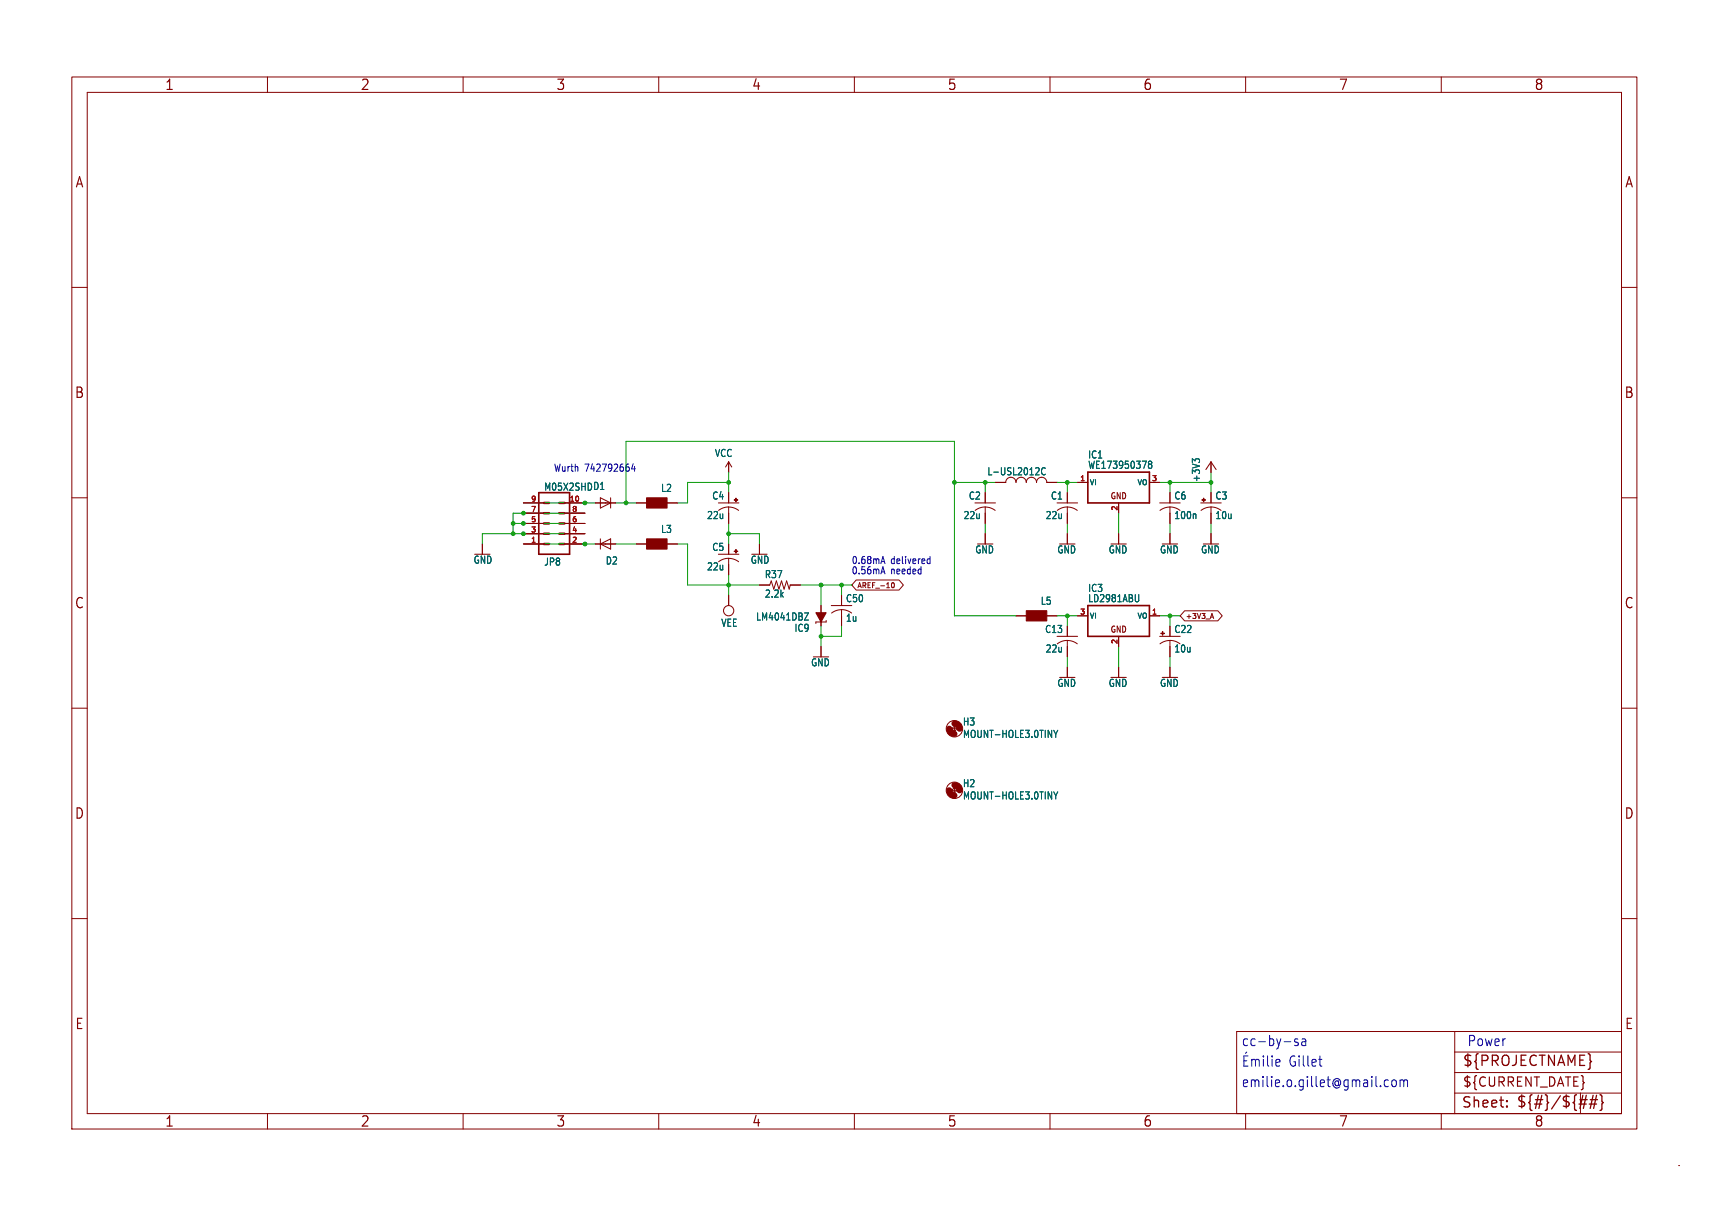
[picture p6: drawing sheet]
<svg xmlns="http://www.w3.org/2000/svg" width="425mm" height="298mm" viewBox="0 0 425 298" stroke-linecap="round" stroke-linejoin="round" font-family="sans-serif">
<g fill="none" stroke="#840000" stroke-width=".25">
<path d="M17.8 19.1h387.3v260.3h-387.3zM66.2 19.1v3.8M114.6 19.1v3.8M163 19.1v3.8M211.5 19.1v3.8M259.9 19.1v3.8M308.3 19.1v3.8M356.7 19.1v3.8M21.6 22.9h379.7v252.7h-379.7zM17.8 71.1h3.8M401.3 71.1h3.8M180.3 114.3v2.5"/>
<path d="M180.3 114.3l.8 1.3M180.3 114.3l-.7 1.3M246.4 119.4h2.5a1.27 1.27 0 0 1 1.3-1.3 1.27 1.27 0 0 1 1.3 1.3 1.27 1.27 0 0 1 1.2-1.3 1.27 1.27 0 0 1 1.3 1.3 1.27 1.27 0 0 1 1.3-1.3 1.27 1.27 0 0 1 1.2 1.3 1.27 1.27 0 0 1 1.3-1.3 1.27 1.27 0 0 1 1.3 1.3h2.5M266.7 119.4h2.5M284.5 119.4h2.5M299.7 114.3v2.5M299.7 114.3l-1.3 1.9M299.7 114.3l1.3 1.9M17.8 123.2h3.8M119.4 134.6v2.6M129.5 124.5h5.1M129.5 134.6h5.1"/>
<path d="M129.5 132.1h5.1M129.5 129.5h5.1M129.5 127h5.1M139.7 124.5h5.1M139.7 134.6h5.1M139.7 132.1h5.1M139.7 129.5h5.1M139.7 127h5.1M147.3 124.5h5.1M147.3 134.6h5.1M148.6 134.6l2.5-1.2v2.5zM148.6 123.2l2.5 1.3-2.5 1.2z"/>
<path d="M148.6 133.4v2.5M151.1 123.2v2.5M157.5 124.5h2.5M157.5 134.6h2.5M165.1 124.5h2.5M165.1 134.6h2.5M177.8 124.5h5.1M177.8 137.2h5.1M180.3 125.5a4.1 4.1 0 0 1 2.5 .8M180.3 125.5a4.1 4.1 0 0 0-2.4 .8M180.3 138.2a4.1 4.1 0 0 1 2.5 .8M180.3 138.2a4.1 4.1 0 0 0-2.4 .8"/>
<path d="M180.3 121.9v2.6M180.3 125.5v4M180.3 134.6v2.6M180.3 138.2v4M188 134.6v2.6M241.3 124.5h5.1M243.8 125.5a4.1 4.1 0 0 1 2.5 .8M243.8 125.5a4.1 4.1 0 0 0-2.4 .8M243.8 121.9v2.6M243.8 125.5v4M243.8 132.1v2.5M261.6 124.5h5.1"/>
<path d="M264.2 125.5a4.1 4.1 0 0 1 2.4 .8M264.2 125.5a4.1 4.1 0 0 0-2.5 .8M264.2 121.9v2.6M264.2 125.5v4M264.2 132.1v2.5M276.9 124.5v2.5M276.9 132.1v2.5M287 124.5h5.1M289.6 125.5a4.1 4.1 0 0 0-2.5 .8M289.6 125.5a4 4 0 0 1 2.4 .8M289.6 121.9v2.6M289.6 125.5v4"/>
<path d="M289.6 132.1v2.5M297.2 124.5h5.1M299.7 125.5a4.1 4.1 0 0 0-2.4 .8M299.7 125.5a4 4 0 0 1 2.5 .8M299.7 121.9v2.6M299.7 125.5v4M299.7 132.1v2.5M401.3 123.2h3.8M180.3 147.3v2.6M188 144.8h2.5l.4-1 .6 2 .7-2 .6 2 .6-2 .7 2 .6-2 .6 2 .3-1h2.5M203.2 149.9v5M204.5 153.5v.4h-2.6v.4"/>
<path d="M205.7 149.9h5.1M208.3 150.9a4.1 4.1 0 0 0-2.5 .8M208.3 150.9a4.1 4.1 0 0 1 2.5 .8M208.3 147.3v2.6M208.3 150.9v4M211.9 143.5h10.6l1.1 1.3-1.1 1.2h-10.6l-1.1-1.2zM220.8 144.3l.1-.1a.6 .6 0 0 1 .5 .6 .6 .6 0 0 1-.6 .6M251.5 152.4h2.5M259.1 152.4h2.5M261.6 157.5h5.1M264.2 158.5a4.1 4.1 0 0 0-2.5 .8M264.2 154.9v2.6"/>
<path d="M266.6 159.3a4.1 4.1 0 0 0-2.4-.8v4.1M266.7 152.4h2.5M276.9 157.5v2.5M284.5 152.4h2.5M287 157.5h5.1M287.1 159.3a4.1 4.1 0 0 1 2.5-.8v4.1M289.6 158.5a4 4 0 0 1 2.4 .8M289.6 154.9v2.6M293.2 151.2h8.2l1.1 1.2-1.1 1.2h-8.2l-1.1-1.2zM300 151.8l.4 1.3M17.8 175.3h3.8M203.2 160v2.6"/>
<path d="M236.2 179.8v1M264.2 165.1v2.5M276.9 165.1v2.5M289.6 165.1v2.5M401.3 175.3h3.8M235.7 195.6h1M235.7 180.3h1M236.2 195.1v1M17.8 227.3h3.8M401.3 227.3h3.8M360 255.3v20.3M401.3 255.3h-95.2v20.3"/>
<path d="M66.2 275.6v3.8M114.6 275.6v3.8M163 275.6v3.8M211.5 275.6v3.8M259.9 275.6v3.8M308.3 275.6v3.8M356.7 275.6v3.8M360 265.4h41.3M360 260.4h41.3M360 270.5h41.3M415.5 288.4h.1"/>
<circle cx="180.3" cy="151.1" r="1.27"/>
<circle cx="236.2" cy="195.6" r="2.03"/>
<circle cx="236.2" cy="180.3" r="2.03"/>
<circle cx="236.2" cy="180.3" r=".51"/>
<circle cx="236.2" cy="195.6" r=".51"/>
</g>
<g fill="#840000" stroke="#840000" stroke-width=".25">
<path d="M181.7 123.7h.9v.1h-.9z"/>
<path d="M182.1 123.3h.1v.9h-.1z"/>
<path d="M181.7 136.4h.9v.1h-.9z"/>
<path d="M182.1 136h.1v.9h-.1z"/>
<path d="M297.5 123.7h.9v.1h-.9z"/>
<path d="M297.8 123.3h.2v.9h-.2z"/>
<path d="M201.9 151.6h2.6l-1.3 2.3z"/>
<path d="M287.3 156.7h.9v.1h-.9z"/>
<path d="M287.7 156.3h.1v.9h-.1z"/>
<path d="M254 151.1h5.1v2.6h-5.1z"/>
<path d="M160 133.4h5.1v2.5h-5.1z"/>
<path d="M160 123.2h5.1v2.5h-5.1z"/>
</g>
<g fill="none" stroke="#006464" stroke-width=".25">
<path d="M258.7 115.9l-.1-.1a.87 .87 0 0 0-.9 .7 .87 .87 0 0 0 .6 1l.4-.2M284.5 114.9l-.3-.4 .3-.4 .4 .1 .2 .3-.3 .4M284.5 114.9l-.3 .3v.4l.3 .3 .4-.1 .2-.2-.1-.5-.2-.2M284.5 114.9h.3M295.8 114l-.7-.5v1M295.9 113.6h.8M199.1 151.7h1l-1 1.8h1M281.8 147.1v1.5l-.2 .3M260.8 196l.5 .9M260.8 180.7l.5 1M261.3 181.7v.8M261.3 196.9v.8"/>
<path d="M261.8 196l-.5 .9M261.8 180.7l-.5 1"/>
</g>
<path d="M269.2 116.8h15.3v7.7h-15.3zM133.3 121.9h7.7v15.3h-7.7zM269.2 149.9h15.3v7.6h-15.3z" fill="none" stroke="#840000" stroke-width=".41"/>
<path d="M134.6 124.5h1.3M134.6 127h1.3M134.6 129.5h1.3M134.6 132.1h1.3M134.6 134.6h1.3M138.4 124.5h1.3M138.4 127h1.3M138.4 129.5h1.3M138.4 132.1h1.3M138.4 134.6h1.3" fill="none" stroke="#840000" stroke-width=".61"/>
<path d="M236.2 179.1a1.27 1.27 0 0 1 1.3 1.2M234.9 195.6a1.27 1.27 0 0 0 1.3 1.3M234.9 180.3a1.27 1.27 0 0 0 1.3 1.3M236.2 194.3a1.27 1.27 0 0 1 1.3 1.3" fill="none" stroke="#840000" stroke-width="1.5"/>
<path d="M373 273.7v.3M373 272.4v.2M390.8 273.2h1.8M391 272.1h1.8M392.6 271l-.7 3.3M393.3 273.2h1.8M393.6 272.1h1.8M394.3 271l-.7 3.3M395.1 271l-.7 3.3M396 270.9l.5 .4v1.2l.3 .4-.3 .3v1.2l-.5 .4" fill="none" stroke="#840000" stroke-width=".32"/>
<g fill="none" stroke="#0000c2" stroke-width=".25">
<path d="M156.7 114.8l-.4 1.2h1M157 115.4v1.2M218.5 137.7l.5 1.8M229.6 139.4h.6M229.6 138.4h.6M230.2 137.7v1.8M218.5 140.2l.5 1.8M321.2 257.2l-.5-.1a.44 .44 0 0 0-.3 .4 .44 .44 0 0 0 .3 .4h.3a.44 .44 0 0 1 .3 .4 .44 .44 0 0 1-.3 .5l-.6-.2M322.2 257.2h.9l.1 1.6M323.2 257.7l-.7 .1a.52 .52 0 0 0-.4 .5 .52 .52 0 0 0 .4 .5l.7-.2M307.9 262.5h.7M308.9 261.3h-1v2.5h1"/>
<path d="M309.8 262.2v1.6M309.8 262.4a.53 .53 0 0 1 .8-.1l.1 .2M310.7 262.5l.3-.3 .6 .1 .1 1.5M310.7 262.5v1.3M312.7 261.3v.3M312.7 262.2v1.6M313.7 261.3v2.2l.3 .3M314.8 261.3v.3M314.8 262.2v1.6M315.8 263l1-.2-.1-.5-.6-.1-.3 .3 .1 1.2h.8M326.4 262.2h.8M326.8 263.7l.4 .1"/>
<path d="M343.6 267.4l-.6-.2-.4 .5v.7l.2 .4h.8M344.7 267.4a.56 .56 0 0 1 .9 .3v.7a.57 .57 0 0 1-.6 .6 .57 .57 0 0 1-.5-.6v-.7zM346.5 267.5a.53 .53 0 0 1 .8-.1l.1 .2M346.5 267.2v1.7M347.4 267.6l.3-.4 .6 .2 .1 1.5M347.4 267.6v1.3"/>
</g>
<g fill="none" stroke="#009600" stroke-width=".25">
<path d="M180.3 119.4h-10.1v5.1h-2.6M180.3 116.8v5.1M236.2 119.4h10.2M243.8 119.4v2.5M261.6 119.4h5.1M264.2 119.4v2.5M287 119.4h12.7M289.6 119.4v2.5M299.7 116.8v5.1M127 129.5h17.8M129.5 124.5h17.8M129.5 134.6h17.8"/>
<path d="M144.8 132.1h-25.4v2.5M144.8 127h-17.8v5.1M152.4 124.5h5.1M152.4 134.6h5.1M154.9 124.5v-15.3h81.3v43.2h15.3M167.6 134.6h2.6v10.2h17.8M180.3 129.5v5.1M180.3 132.1h7.7v2.5M243.8 129.5v2.6M264.2 129.5v2.6M276.9 127v5.1M289.6 129.5v2.6"/>
<path d="M299.7 129.5v2.6M180.3 142.2v5.1M198.1 144.8h12.7M203.2 144.8v5.1M203.2 154.9v5.1M208.3 154.9v2.6h-5.1M208.3 144.8v2.5M261.6 152.4h5.1M264.2 152.4v2.5M287 152.4h5.1M289.6 152.4v2.5M264.2 162.6v2.5"/>
<path d="M276.9 160v5.1M289.6 162.6v2.5"/>
</g>
<g fill="#009600" stroke="#009600" stroke-width=".25">
<circle cx="127" cy="132.1" r=".46"/>
<circle cx="127" cy="129.5" r=".46"/>
<circle cx="129.5" cy="127" r=".46"/>
<circle cx="129.5" cy="129.5" r=".46"/>
<circle cx="129.5" cy="132.1" r=".46"/>
<circle cx="144.8" cy="124.5" r=".46"/>
<circle cx="154.9" cy="124.5" r=".46"/>
<circle cx="180.3" cy="132.1" r=".46"/>
<circle cx="180.3" cy="144.8" r=".46"/>
<circle cx="180.3" cy="119.4" r=".46"/>
<circle cx="208.3" cy="144.8" r=".46"/>
<circle cx="203.2" cy="144.8" r=".46"/>
<circle cx="243.8" cy="119.4" r=".46"/>
<circle cx="236.2" cy="119.4" r=".46"/>
<circle cx="203.2" cy="157.5" r=".46"/>
<circle cx="264.2" cy="152.4" r=".46"/>
<circle cx="289.6" cy="152.4" r=".46"/>
<circle cx="144.8" cy="134.6" r=".46"/>
<circle cx="299.7" cy="119.4" r=".46"/>
<circle cx="289.6" cy="119.4" r=".46"/>
<circle cx="264.2" cy="119.4" r=".46"/>
</g>
<g font-size="3.5" fill="#840000">
<text x="40.8" y="22.6">1</text>
<text x="89.2" y="22.6">2</text>
<text x="137.6" y="22.6">3</text>
<text x="186" y="22.6">4</text>
<text x="234.4" y="22.6">5</text>
<text x="282.9" y="22.6">6</text>
<text x="331.3" y="22.6">7</text>
<text x="379.7" y="22.6">8</text>
<text x="18.6" y="46.7">A</text>
<text x="402.1" y="46.7">A</text>
<text x="18.4" y="98.8">B</text>
<text x="402" y="98.8">B</text>
<text x="18.4" y="150.9">C</text>
<text x="402" y="150.9">C</text>
<text x="18.4" y="202.9">D</text>
<text x="402" y="202.9">D</text>
<text x="18.5" y="255">E</text>
<text x="402.1" y="255">E</text>
<text x="361.9" y="264.2">${PROJECTNAME}</text>
<text x="361.7" y="274.4">Sheet:</text>
<text x="375.3" y="274.3">${#}/${##}</text>
<text x="40.8" y="279.1">1</text>
<text x="89.2" y="279.1">2</text>
<text x="137.6" y="279.1">3</text>
<text x="186" y="279.1">4</text>
<text x="234.4" y="279.1">5</text>
<text x="282.9" y="279.1">6</text>
<text x="331.3" y="279.1">7</text>
<text x="379.7" y="279.1">8</text>
</g>
<g font-size="3.5" fill="#0000c2">
<text x="307.3" y="259.1">cc-by-sa</text>
<text x="363.2" y="259.1">Power</text>
<text x="307.3" y="269.2">emilie.o.gillet@gmail.com</text>
<text x="318.8" y="264.2">Gillet</text>
</g>
<text font-size="3.2" fill="#840000" x="361.9" y="269.2">${CURRENT_DATE}</text>
<g font-size="2.5" fill="#006464">
<text x="176.9" y="113.2">VCC</text>
<text x="269.3" y="113.6">IC1</text>
<text x="244.3" y="117.8">L-USL2012C</text>
<text x="269.3" y="116.2">WE173950378</text>
<text x="297.1" y="119.3" transform="rotate(-90 297.1 119.3)">+3V3</text>
<text x="134.7" y="121.6">M05X2SHD D1</text>
<text x="163.6" y="121.9">L2</text>
<text x="176.2" y="123.8">C4</text>
<text x="239.7" y="123.8">C2</text>
<text x="260.1" y="123.8">C1</text>
<text x="290.6" y="123.8">C6</text>
<text x="300.8" y="123.8">C3</text>
<text x="175" y="128.6">22u</text>
<text x="238.5" y="128.6">22u</text>
<text x="258.8" y="128.6">22u</text>
<text x="290.6" y="128.6">100n</text>
<text x="300.8" y="128.6">10u</text>
<text x="163.6" y="132">L3</text>
<text x="176.2" y="136.5">C5</text>
<text x="241.3" y="137.1">GND</text>
<text x="261.7" y="137.1">GND</text>
<text x="274.4" y="137.1">GND</text>
<text x="287.1" y="137.1">GND</text>
<text x="297.2" y="137.1">GND</text>
<text x="117.2" y="139.7">GND</text>
<text x="134.7" y="140.1">JP8</text>
<text x="149.9" y="139.8">D2</text>
<text x="175" y="141.3">22u</text>
<text x="185.8" y="139.7">GND</text>
<text x="189.3" y="143.2">R37</text>
<text x="189.3" y="148">2.2k</text>
<text x="209.3" y="149.2">C50</text>
<text x="257.6" y="149.8">L5</text>
<text x="269.3" y="146.6">IC3</text>
<text x="269.3" y="149.2">LD2981ABU</text>
<text x="178.5" y="155.2">VEE</text>
<text x="187.1" y="153.7">LM4041DBZ</text>
<text x="209.3" y="154">1u</text>
<text x="196.6" y="156.5">IC9</text>
<text x="258.6" y="156.8">C13</text>
<text x="258.8" y="161.6">22u</text>
<text x="290.6" y="156.8">C22</text>
<text x="290.6" y="161.6">10u</text>
<text x="200.7" y="165.1">GND</text>
<text x="261.7" y="170.1">GND</text>
<text x="274.4" y="170.1">GND</text>
<text x="287.1" y="170.1">GND</text>
<text x="238.3" y="179.7">H3</text>
<text x="238.3" y="182.8">MOUNT-HOLE3.0TINY</text>
<text x="238.3" y="195">H2</text>
<text x="238.3" y="198">MOUNT-HOLE3.0TINY</text>
</g>
<g font-size="2.5" fill="#0000c2">
<text x="137" y="116.8">Wurth</text>
<text x="144.5" y="116.8">742792664</text>
<text x="210.8" y="142.2">0.56mA</text>
<text x="210.8" y="139.7">0.68mA</text>
<text x="220.4" y="142.2">needed</text>
<text x="220.4" y="139.7">delivered</text>
</g>
<g font-size="2.1" fill="#840000">
<text x="274.8" y="123.7">GND</text>
<text x="274.8" y="156.7">GND</text>
</g>
<g font-size="1.8" fill="#a90000">
<text x="267.3" y="119.1">1</text>
<text x="285.1" y="119.1">3</text>
<text x="131.4" y="124.2">9</text>
<text x="141" y="124.2">10</text>
<text x="131.4" y="131.8">3</text>
<text x="131.4" y="129.3">5</text>
<text x="131.4" y="126.7">7</text>
<text x="141.6" y="131.8">4</text>
<text x="141.6" y="129.3">6</text>
<text x="141.6" y="126.7">8</text>
<text x="276.6" y="126.4" transform="rotate(-90 276.6 126.4)">2</text>
<text x="131.4" y="134.4">1</text>
<text x="141.6" y="134.4">2</text>
<text x="267.3" y="152.1">3</text>
<text x="285.1" y="152.1">1</text>
<text x="276.6" y="159.4" transform="rotate(-90 276.6 159.4)">2</text>
</g>
<g font-size="1.8" fill="#006464">
<text x="269.7" y="120.2">VI</text>
<text x="281.4" y="120.2">VO</text>
<text x="269.7" y="153.2">VI</text>
<text x="281.4" y="153.2">VO</text>
</g>
<g font-size="1.7" fill="#840000">
<text x="212.2" y="145.7">AREF_-10</text>
<text x="293.5" y="153.3">+3V3_A</text>
</g>
</svg>
